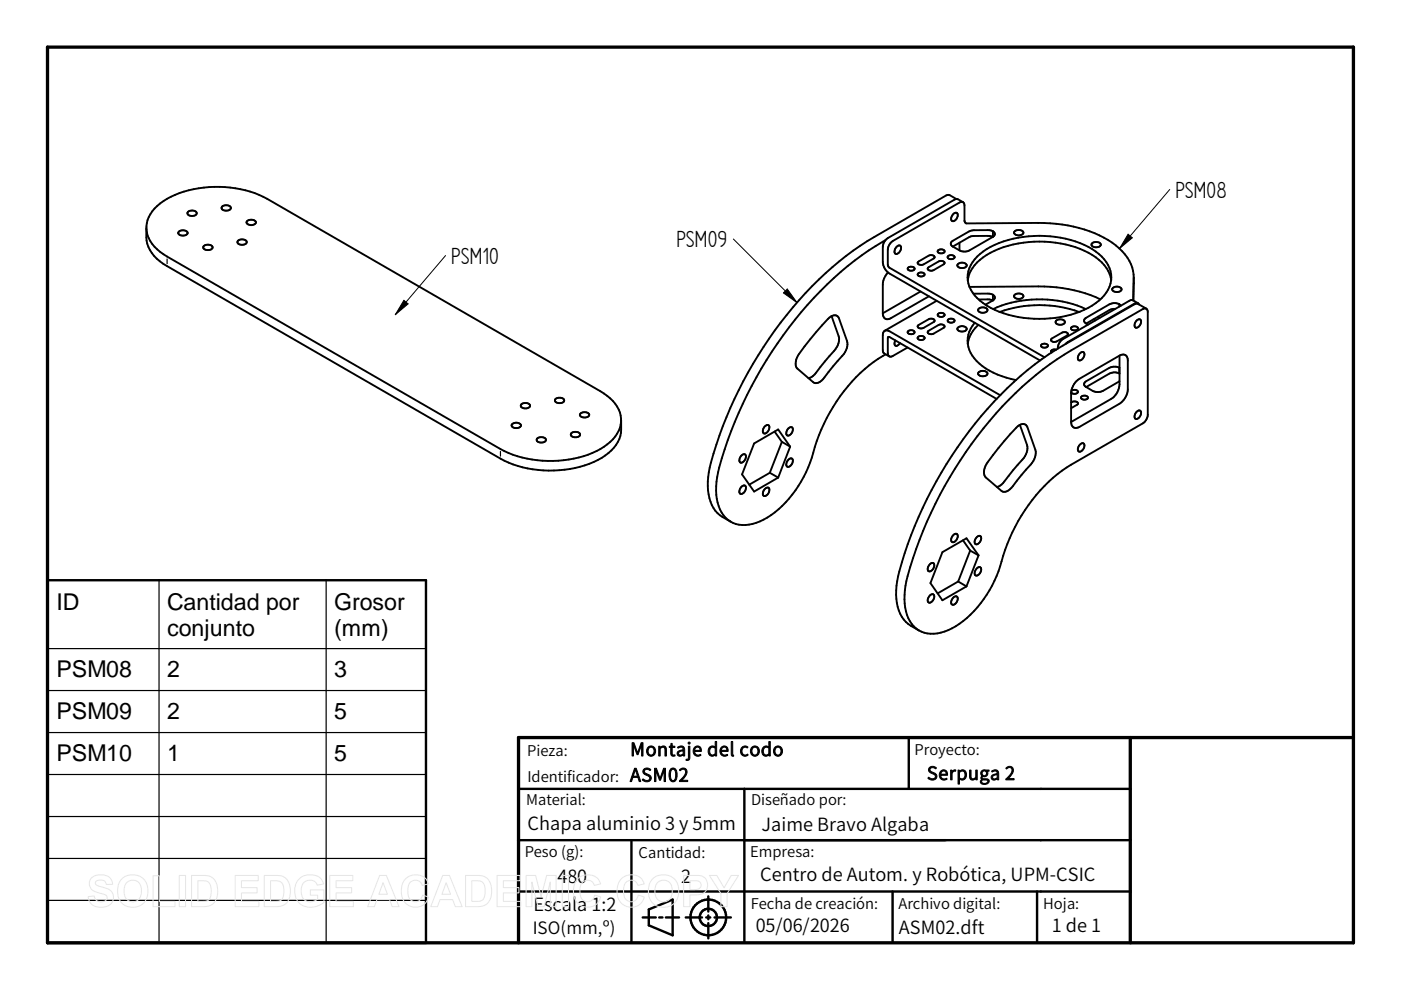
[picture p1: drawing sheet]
<svg xmlns="http://www.w3.org/2000/svg" width="297mm" height="210mm" viewBox="0 0 297 210" stroke-linecap="round" stroke-linejoin="round" font-family="sans-serif">
<path d="M10.1 10h276.9v189.9h-276.9zM239.6 156.4v43.5M287 156.4h-177.1v43.5" fill="none" stroke="#000" stroke-width=".7"/>
<g fill="none" stroke="#000" stroke-width=".51">
<path d="M10.1 123h80.2v76.9h-80.2zM192.7 156.4v10.9M109.9 167.3h129.7M109.9 178.1h129.7M133.9 178.1v21.8M157.8 167.3v32.6M109.9 189h129.7M136.3 194.5h2.7M137.6 192.8l5-2.1v7.6l-5-2.1zM139.8 194.5h.7M141.2 194.5h2.8M145.4 194.5h3.4"/>
<path d="M149.7 194.5h.9M150.2 190.1v3.2M150.2 194.1v.8M150.2 195.7v3.3M151.5 194.5h3.5M189.2 189v10.9M219.9 189v10.9"/>
<circle cx="150.2" cy="194.5" r="3.8"/>
<circle cx="150.2" cy="194.5" r="1.84"/>
</g>
<g fill="none" stroke="#000" stroke-width=".4">
<path d="M31 48.3a7.6 7.6 0 0 0 4.4 8.1l70.7 40.8a23.3 23.3 0 0 0 21.5-.1 7.6 7.6 0 0 0 4.1-8M32.8 44.2a18.2 18.2 0 0 1 12.7-4.6 22.5 22.5 0 0 1 11.1 2.5l70.7 40.9a7.4 7.4 0 0 1 4.4 6.4 7.6 7.6 0 0 1-4.4 5.8 23.5 23.5 0 0 1-21.2 0l-70.7-40.8a7.4 7.4 0 0 1-4.4-6.5 6.1 6.1 0 0 1 1.8-3.7zM37.9 49.1a1.26 1.26 0 0 1 1.9 .3 1.18 1.18 0 0 1-2 0zM39.9 44.9a1.25 1.25 0 0 1 1.8 .3 1.14 1.14 0 0 1-2 0zM43.2 52.1a1.26 1.26 0 0 1 1.9 .4 1.14 1.14 0 0 1-2 0zM47.1 43.8a1.25 1.25 0 0 1 1.9 .3 1.14 1.14 0 0 1-2 0zM50.5 51a1.25 1.25 0 0 1 1.8 .3 1.14 1.14 0 0 1-2 0zM52.4 46.8a1.26 1.26 0 0 1 1.9 .4 1.16 1.16 0 0 1-2 0zM187.7 50.9a73.3 73.3 0 0 0-25.2 25.4 82 82 0 0 0-10.4 24.8 10.1 10.1 0 0 0 1.7 8.6 5.9 5.9 0 0 0 6.5 1.1 20.4 20.4 0 0 0 10.6-10.7l.9-2a40.2 40.2 0 0 1 8.8-17.2 27.6 27.6 0 0 1 7.2-5.8M188.3 57.8l-.8 1.2-.3 .9v6.5M190.1 52.3a.53 .53 0 0 1 .8-.2 .53 .53 0 0 1 .1 .8 .91 .91 0 0 1-1.3 .8v-.7zM192.5 56.8a.95 .95 0 0 1 1.4 .2 .81 .81 0 0 1-.7 .4 .81 .81 0 0 1-.8-.5z"/>
<path d="M194.6 55.6l2.3-1.4a.71 .71 0 0 1 .8-.1 .71 .71 0 0 1 .4 .6l-2.3 1.3a.7 .7 0 0 1-.7 .2 .7 .7 0 0 1-.5-.6zM194.6 58a.93 .93 0 0 1 1.4 .2 .81 .81 0 0 1-.7 .4 .81 .81 0 0 1-.7-.5zM196.7 56.8l2.3-1.4a.71 .71 0 0 1 .8-.1 .71 .71 0 0 1 .4 .6l-2.3 1.4a.71 .71 0 0 1-.7 .1 .71 .71 0 0 1-.5-.6zM198.9 53.1a.9 .9 0 0 1 1.4 .2 .83 .83 0 0 1-.8 .4 .83 .83 0 0 1-.7-.5zM201 54.3a.93 .93 0 0 1 1.4 .2 .84 .84 0 0 1-.8 .5 .84 .84 0 0 1-.7-.6zM202 52.3l1.4 .8M202.1 45.4a.53 .53 0 0 1 .8-.2 .53 .53 0 0 1 .1 .7 .93 .93 0 0 1-1.3 .9v-.7zM202.8 42.2l-1.4-.8h-.8l-15.2 8.8a74.7 74.7 0 0 0-25.7 26.9 82.5 82.5 0 0 0-9.4 23 10.7 10.7 0 0 0 1.4 8.2 8.6 8.6 0 0 0 3.2 2.3M203.1 56a1.23 1.23 0 0 1 1.9 .3 1.16 1.16 0 0 1-2 0zM203.4 51.5v1.6M204.2 42.9l-1.3-.7-.5 .1-14.4 8.4-.4 .4-.4 .9v3.5a3 3 0 0 0 1.4 2.5l31.9 18.4M207.2 54.4a19.3 19.3 0 0 1 13.2-4.4 19.3 19.3 0 0 1 13.2 4.4 5.8 5.8 0 0 1 0 8.8 19.3 19.3 0 0 1-13.2 4.4 19.3 19.3 0 0 1-13.2-4.4 5.8 5.8 0 0 1 0-8.8z"/>
<path d="M210.5 50.2l-5.2 3-1 .1-.9-.2M210.5 50.2l-1-.2-3.7 .1-3.8 2.2M210.5 49l.4 .4v.3l-.4 .5M210.5 49l-1-.2-3.7 .1-4 2.3-.2 .6 .4 .5M210.5 49v1.2M215.2 49a1.26 1.26 0 0 1 1.8 .3 1.16 1.16 0 0 1-2 0zM231.6 51.6a1.26 1.26 0 0 1 1.8 .3 1.17 1.17 0 0 1-2 0zM235.6 59.4a8.3 8.3 0 0 0-4.8-5.8 23.7 23.7 0 0 0-21.6 .5 7.8 7.8 0 0 0-4 5.3M240.4 58.8l-.1 4.9M175.5 67.6a1.34 1.34 0 0 1 2.4-.1l1.7 4.8a3.4 3.4 0 0 1-1 3.1l-3.8 4.7a1.77 1.77 0 0 1-2.4 .9l-3.3-2.8a2.55 2.55 0 0 1 .3-3.2l2.4-3.1zM176.3 67l1.5 4.3a3.5 3.5 0 0 1-1 3.1l-4.1 5-.6 .5-.7 .3M187.6 70.1l.4-.1 .6 .2 23.5 13.6"/>
<path d="M187.6 70.1l-.4 .6v3.8l.3 .5 1 .6M189.8 72.2l-.1 .3a.55 .55 0 0 0 .1 .8 .55 .55 0 0 0 .8-.3l.2-.3M192.4 73.7l-3.1 1.8-.7 .1-.3-.5v-3.6h.3l22.7 13.1M192.6 70.2a.82 .82 0 0 1 1.3 .3 .9 .9 0 0 1-1.5-.1zM194.6 69l2.3-1.3a.7 .7 0 0 1 .8-.2 .7 .7 0 0 1 .4 .7l-2.3 1.3a.69 .69 0 0 1-.7 .2 .69 .69 0 0 1-.5-.7zM194.7 71.4a.85 .85 0 0 1 1.3 .3 .92 .92 0 0 1-1.5 0zM195.2 61.8l-8 4.6M196.7 70.3l2.3-1.4a.71 .71 0 0 1 .8-.2 .71 .71 0 0 1 .4 .7l-2.3 1.3a.71 .71 0 0 1-.7 .2 .71 .71 0 0 1-.5-.6zM197 62.8l-8.1 4.6a1.07 1.07 0 0 1-1.2 .2 1.07 1.07 0 0 1-.5-1.2M198.6 63.8l-11 6.3M198.9 66.5a.82 .82 0 0 1 1.4 .3 .89 .89 0 0 1-1.5 0zM201.1 67.7a.85 .85 0 0 1 1.3 .4 .9 .9 0 0 1-1.5-.1z"/>
<path d="M203.1 69.4a1.23 1.23 0 0 1 1.9 .3 1.16 1.16 0 0 1-2 0zM205.5 60.8l14.6-.1a30.5 30.5 0 0 1 13.2 2.8M206.4 62.3h3.1l1 .2M206.7 68.4a5.8 5.8 0 0 0 1 8.7 16.6 16.6 0 0 0 7.7 3.5M207.4 68.9a6.7 6.7 0 0 0-2.2 4M207.5 63.5h2.3l.7 .2M207.5 78.9a1.26 1.26 0 0 1 1.9 .3 1.16 1.16 0 0 1-2 0zM207.5 65.4a1.26 1.26 0 0 1 1.9 .3 1.16 1.16 0 0 1-2 0zM210.5 63.7l-1.6 .9M210.5 62.5v1.2M210.5 62.5l.4 .3v.4l-.4 .5M212 66.1a24.9 24.9 0 0 1 16.8 0"/>
<path d="M215.2 62.5a1.26 1.26 0 0 1 1.8 .3 1.16 1.16 0 0 1-2 0zM220.8 73a.85 .85 0 0 1 1.4 .4 .9 .9 0 0 1-1.5-.1zM222.9 71.9l2.3-1.4a.71 .71 0 0 1 .7-.1 .71 .71 0 0 1 .5 .6l-2.3 1.4a.7 .7 0 0 1-.8 .1 .7 .7 0 0 1-.4-.6zM223.9 74.1h-.5l-.4 .2-.2 .2 .1 .3M223.9 68a1.25 1.25 0 0 1 1.9 .3 1.14 1.14 0 0 1-2 0zM227.1 69.5a.9 .9 0 0 1 1.5 .2 .92 .92 0 0 1-1.5-.1zM229 74.9a.53 .53 0 0 1 .7-.2 .53 .53 0 0 1 .2 .7 .93 .93 0 0 1-1.3 .9v-.7zM230.2 65.5a24.4 24.4 0 0 0-19.6 0M230.3 68.6l.4 .2M231.9 67.7l.3 .2M232.8 67.2l.3 .2M236 61a1.26 1.26 0 0 1 1.8 .3 1.16 1.16 0 0 1-2 0z"/>
<path d="M236.4 65.5l-1.2 .2-4.9 2.9M237.3 79.2l-1.2-.2-.9 .2-4.9 2.9M237.3 78l-1.2-.3-.9 .3-4.9 2.8-.5 .6 .1 .3 .4 .4M237.3 79.2h.1M237.3 78h.1M237.3 78v1.2M237.3 64.5v.5M237.3 64.5l.4 .3M237.3 64.5l-1.2-.2-.9 .2-5.1 3a.62 .62 0 0 0-.2 .6 .62 .62 0 0 0 .4 .5M237.4 75.4a1.08 1.08 0 0 1 1.2-.1 1.08 1.08 0 0 1 .5 1.1v6.2a4 4 0 0 1-1.7 3l-8.5 4.9a1.09 1.09 0 0 1-1.3 .1 1.09 1.09 0 0 1-.5-1.1M237.4 75.4v6.1a3.9 3.9 0 0 1-1.8 3.1l-8.5 4.9M237.4 75.4l-8.5 4.9a3.8 3.8 0 0 0-1.8 3.1v6.1"/>
<path d="M240.3 63.7l.1-4.8a8.7 8.7 0 0 0-3.8-6.9 26.6 26.6 0 0 0-16.5-4.7l-15.3 .1-.3-.6v-3.5l-.4-.5h-.4l-14.6 8.5-.5 .5-.3 .9-.1 3.5 .4 .6 32.9 19M241 68a.53 .53 0 0 1 .7-.3 .53 .53 0 0 1 .2 .8 .88 .88 0 0 1-1.3 .8v-.6zM241.3 64.3l-1.3-.7-.5 .2-14.2 8.1a2.31 2.31 0 0 0-1 2M241.5 64.6a.59 .59 0 0 0-1-.2l-14.1 8.1-.5 .5M243.1 65.4l-1.8-1h-.5l-15.5 8.9a75.2 75.2 0 0 0-25.7 26.9 80.6 80.6 0 0 0-9.4 23 10 10 0 0 0 1.8 8.6l1.1 .9 1.8 1M108.6 89.9a1.23 1.23 0 0 1 1.9 .3 1.16 1.16 0 0 1-2 0zM110.6 85.7a1.25 1.25 0 0 1 1.8 .3 1.14 1.14 0 0 1-2 0zM113.9 92.9a1.25 1.25 0 0 1 1.9 .4 1.14 1.14 0 0 1-2 0zM117.8 84.6a1.25 1.25 0 0 1 1.8 .3 1.14 1.14 0 0 1-2 0zM121.2 91.8a1.25 1.25 0 0 1 1.8 .3 1.14 1.14 0 0 1-2 0zM123.1 87.7a1.28 1.28 0 0 1 1.8 .2 1.16 1.16 0 0 1-2 0zM157.2 96.6a.53 .53 0 0 1 .7-.3 .53 .53 0 0 1 .2 .8 .89 .89 0 0 1-1.3 .8v-.6z"/>
<path d="M162.2 90.4a.53 .53 0 0 1 .7-.3 .53 .53 0 0 1 .2 .8 .89 .89 0 0 1-1.3 .9v-.7zM164.2 91.5l1.6 2.2M165.8 93.7l-2.6 6.5M165.8 93.7l1.7 1M167.1 97.5a.53 .53 0 0 1 .8-.3 .53 .53 0 0 1 .2 .8 .89 .89 0 0 1-1.3 .8l-.1-.6zM167.1 90.8a.53 .53 0 0 1 .8-.2 .53 .53 0 0 1 .2 .8 .89 .89 0 0 1-1.3 .8l-.1-.7zM167.5 94.7l-2.5 6.6M167.5 94.7l-2.5-3.6-5.1 2.9-2.6 6.6 2.6 3.6 5.1-2.9M213.9 84.7a64.9 64.9 0 0 1 13.2-10.4l15.4-8.9a.62 .62 0 0 1 .8 .7v21.8l-.2 .9-.8 1-15.2 8.7a35.2 35.2 0 0 0-14.8 20.6 23.5 23.5 0 0 1-10.5 14.1 7 7 0 0 1-7.6 0 8.3 8.3 0 0 1-2.4-7.1l.1-.9a66.7 66.7 0 0 1 5.5-16.5 87.2 87.2 0 0 1 16.5-24zM215.5 90.7a1.34 1.34 0 0 1 2.3-.1l1.7 4.8a3.5 3.5 0 0 1-1 3.1l-3.8 4.6a1.81 1.81 0 0 1-2.4 1l-3.3-2.9a2.55 2.55 0 0 1 .4-3.1l2.3-3.1zM216.2 90.1l1.6 4.3a3.4 3.4 0 0 1-1 3.1l-4.1 4.9-.7 .6-.6 .3M227.1 85.3a.92 .92 0 0 1 1.5 .3l-1.5 1"/>
<path d="M227.1 82.9a.8 .8 0 0 1 1.4 .3l-.6 .3h-.5l-.3-.3M229 94.3a.52 .52 0 0 1 .7-.3 .52 .52 0 0 1 .2 .8 .9 .9 0 0 1-1.3 .8v-.6zM229.3 84.1a.9 .9 0 0 1 1.4 .2 .81 .81 0 0 1-.8 .5 .81 .81 0 0 1-.7-.6zM237.4 80.8l-3.6 2.1-.5 .2-1.3-.1-1.7-.9M241 87.3a.53 .53 0 0 1 .7-.2 .53 .53 0 0 1 .2 .7 .91 .91 0 0 1-1.3 .9v-.7zM157.2 103.2a.53 .53 0 0 1 .8-.2 .53 .53 0 0 1 .1 .7 .91 .91 0 0 1-1.3 .9v-.7zM161.8 105a.97 .97 0 0 0 1.3-1.1v-.2a.51 .51 0 0 0-.4-.4 .51 .51 0 0 0-.5 .4l-.4 .7v.6M163.2 100.2l1.8 1.1M163.2 100.2l-4.3 2.6M197.1 119.6a.53 .53 0 0 1 .8-.2 .53 .53 0 0 1 .2 .8 .93 .93 0 0 1-1.3 .8l-.1-.6zM202.1 113.5a.52 .52 0 0 1 .8-.3 .52 .52 0 0 1 .1 .8 .9 .9 0 0 1-1.3 .8v-.6zM204.2 114.6l1.5 2.1"/>
<path d="M205.7 116.7l-2.5 6.6M205.7 116.7l1.8 1.1M207.1 113.9a.52 .52 0 0 1 .7-.3 .52 .52 0 0 1 .2 .8 .9 .9 0 0 1-1.3 .9v-.7zM207.5 117.8l-2.6-3.7-5.1 3-2.5 6.5 2.5 3.7 5.1-3M207.5 117.8l-2.6 6.5M197.1 126.3a.53 .53 0 0 1 .8-.3 .53 .53 0 0 1 .2 .8 .9 .9 0 0 1-1.3 .8l-.1-.6zM202.1 126.7a.53 .53 0 0 1 .8-.2 .53 .53 0 0 1 .1 .7 .9 .9 0 0 1-1.3 .9v-.7zM203.2 123.3l1.7 1M203.2 123.3l-4.4 2.5M207.1 120.5a.53 .53 0 0 1 .7-.2 .53 .53 0 0 1 .2 .8 .93 .93 0 0 1-1.3 .8v-.7z"/>
</g>
<path d="M35.4 54.9v1M106.1 95.7v1M10.1 137.5h80.2M33.7 123v76.9M69.1 123v76.9M10.1 146.4h80.2M10.1 155.3h80.2M10.1 164.2h80.2M10.1 173.1h80.2M10.1 182h80.2M10.1 190.9h80.2" fill="none" stroke="#000" stroke-width=".25"/>
<path d="M94.5 54.2l-10.7 12.5M155.5 50.7l13.5 13.5M239.2 49.7l.9 .7-2.7 2.3zM248 40.2l-10.6 12.5M85.6 63.7l.9 .7-2.7 2.3zM166.1 62.1l.8-.8 2.1 2.9z" fill="none" stroke="#000" stroke-width=".21"/>
<path d="M239.2 49.7l.9 .7-2.7 2.3zM85.6 63.7l.9 .7-2.7 2.3zM166.9 61.3l2.1 2.9-2.9-2.1z" fill="#000"/>
<g fill="none" stroke="#e6e6e6" stroke-width=".21">
<path d="M19.4 186.2a3.1 3.1 0 0 1 4.1 .1l.4 1.2h-1.4a1.31 1.31 0 0 0-1-.9 1.31 1.31 0 0 0-1.3 .5l.2 .5 .8 .4a3.9 3.9 0 0 1 2.6 1.2 2.16 2.16 0 0 1-.2 2.4 2.16 2.16 0 0 1-2.2 .8 2.38 2.38 0 0 1-2.7-2.3l1.3-.1a1.43 1.43 0 0 0 1.2 1.2 1.43 1.43 0 0 0 1.5-.9 1.15 1.15 0 0 0-1.3-.9 2.45 2.45 0 0 1-2.5-2.1l.2-.7zM25.8 186.3a3.3 3.3 0 0 1 4.2-.3 3.3 3.3 0 0 1 1.3 3.9 3.2 3.2 0 0 1-3.9 2.4 3.2 3.2 0 0 1-2.5-3.8l.3-1.3zM26.8 187.2a1.86 1.86 0 0 1 2.2-.4 1.86 1.86 0 0 1 1 2.1 1.89 1.89 0 0 1-1.8 2.3 1.89 1.89 0 0 1-1.9-2.3l.1-.8zM32.4 185.7h1.4v5.4h3.3v1.1h-4.7zM38 185.6h1.3v6.6h-1.3zM40.6 185.6h2.4a2.83 2.83 0 0 1 3.2 3.4 2.82 2.82 0 0 1-3.1 3.2h-2.5zM41.9 186.7a2.78 2.78 0 0 1 2.5 .6 3.4 3.4 0 0 1-.3 3.6l-.6 .2h-1.6zM49.9 185.6h4.9v1.1h-3.6v1.5h3.3v1.1h-3.3v1.8h3.7v1.1h-5zM56 185.6h2.5a2.83 2.83 0 0 1 3.1 3.4 2.82 2.82 0 0 1-3.1 3.2h-2.5zM57.4 186.7a2.78 2.78 0 0 1 2.4 .6 3.4 3.4 0 0 1-.3 3.6l-.5 .2h-1.6zM63.3 186.5a3.4 3.4 0 0 1 5 .1l.3 .8-1.3 .3a1.81 1.81 0 0 0-2.3-1 1.81 1.81 0 0 0-1.1 2.1 2.06 2.06 0 0 0 1 2.2 2.06 2.06 0 0 0 2.4-.4v-.8h-1.5v-1.1h2.9v2.6a3.9 3.9 0 0 1-5.6-.3 4.1 4.1 0 0 1 .2-4.5zM69.9 185.6h4.9v1.1h-3.6v1.5h3.3v1.1h-3.3v1.8h3.7v1.1h-5z"/>
<path d="M80.5 185.6h1.4l2.7 6.6h-1.4l-.6-1.5h-2.7l-.5 1.5h-1.4zM81.2 187.2l.9 2.4h-1.8zM85.9 186.4a2.89 2.89 0 0 1 4.9 1l-1.3 .3a1.56 1.56 0 0 0-1.8-1 1.56 1.56 0 0 0-1.2 1.7 2.25 2.25 0 0 0 1.2 2.8 1.54 1.54 0 0 0 1.9-1.4l1.3 .4a2.96 2.96 0 0 1-3.5 2.1 2.96 2.96 0 0 1-2.3-3.3l.2-1.5zM93.9 185.6h1.4l2.7 6.6h-1.5l-.5-1.5h-2.7l-.6 1.5h-1.4zM94.6 187.2l.9 2.4h-1.8zM98.7 185.6h2.4a2.83 2.83 0 0 1 3.1 3.4 2.82 2.82 0 0 1-3 3.2h-2.5zM100 186.7a2.78 2.78 0 0 1 2.5 .6 3.4 3.4 0 0 1-.3 3.6l-.6 .2h-1.6zM105.4 185.6h4.9v1.1h-3.6v1.5h3.3v1.1h-3.3v1.8h3.7v1.1h-5zM111.5 185.6h2.1l1.1 4.5 1.2-4.5h2v6.6h-1.2v-5.2l-1.3 5.2h-1.3l-1.3-5.2v5.2h-1.3zM119.2 185.6h1.3v6.6h-1.3zM122.4 186.4a2.89 2.89 0 0 1 4.9 1l-1.3 .3a1.56 1.56 0 0 0-1.8-1 1.56 1.56 0 0 0-1.2 1.7 2.25 2.25 0 0 0 1.2 2.8 1.54 1.54 0 0 0 1.9-1.4l1.3 .4a2.96 2.96 0 0 1-3.5 2.1 2.96 2.96 0 0 1-2.3-3.3l.2-1.5zM131.7 186.4a2.89 2.89 0 0 1 4.9 1l-1.3 .3a1.56 1.56 0 0 0-1.9-1 1.56 1.56 0 0 0-1.2 1.7 2.25 2.25 0 0 0 1.3 2.8 1.54 1.54 0 0 0 1.8-1.4l1.3 .4a2.96 2.96 0 0 1-3.5 2.1 2.96 2.96 0 0 1-2.3-3.3l.2-1.5z"/>
<path d="M138.4 186.3a3.3 3.3 0 0 1 4.1-.3 3.3 3.3 0 0 1 1.3 3.9 3.2 3.2 0 0 1-3.9 2.4 3.2 3.2 0 0 1-2.4-3.8l.3-1.3zM139.4 187.2a1.86 1.86 0 0 1 2.2-.4 1.86 1.86 0 0 1 .9 2.1 1.89 1.89 0 0 1-1.8 2.3 1.89 1.89 0 0 1-1.8-2.3v-.8zM144.9 185.6h2.2a2.43 2.43 0 0 1 2.7 1 2.11 2.11 0 0 1-.1 2.3 2.11 2.11 0 0 1-2.1 .8h-1.3v2.5h-1.4zM146.3 186.7h.6a1.26 1.26 0 0 1 1.8 1 1.2 1.2 0 0 1-1.7 .9h-.7zM150.4 185.6h1.6l1.5 2.6 1.5-2.6h1.6l-2.4 3.8v2.8h-1.4v-2.8z"/>
</g>
<g font-size="5.6">
<text x="249.2" y="41.9">PSM08</text>
<text x="143.4" y="52.4">PSM09</text>
<text x="95.7" y="55.9">PSM10</text>
</g>
<g font-size="4.9">
<text x="12" y="129.3">ID</text>
<text x="35.4" y="129.3">Cantidad por</text>
<text x="70.9" y="129.3">Grosor</text>
<text x="35.4" y="134.7">conjunto</text>
<text x="70.9" y="134.7">(mm)</text>
<text x="12" y="143.6">PSM08</text>
<text x="35.4" y="143.6">2</text>
<text x="70.9" y="143.6">3</text>
<text x="12" y="152.5">PSM09</text>
<text x="35.4" y="152.5">2</text>
<text x="70.9" y="152.5">5</text>
<text x="12" y="161.4">PSM10</text>
<text x="35.4" y="161.4">1</text>
<text x="70.9" y="161.4">5</text>
</g>
<g font-size="3.9">
<text x="133.6" y="160.3">Montaje del codo</text>
<text x="133.6" y="165.7">ASM02</text>
<text x="196.5" y="165.4">Serpuga 2</text>
<text x="111.8" y="175.9">Chapa aluminio 3 y 5mm</text>
<text x="161.4" y="176.1">Jaime Bravo Algaba</text>
<text x="118.2" y="187.2">480</text>
<text x="144.4" y="187.2">2</text>
<text x="161.2" y="186.8">Centro de Autom. y Robótica, UPM-CSIC</text>
<text x="113.1" y="193.3">Escala 1:2</text>
<text x="160.2" y="197.7">05/06/2026</text>
<text x="190.6" y="198">ASM02.dft</text>
<text x="223" y="197.6">1 de 1</text>
</g>
<text font-size="3.6" x="112.9" y="197.9">ISO(mm,º)</text>
<g font-size="3.1">
<text x="111.8" y="160.2">Pieza:</text>
<text x="193.9" y="160.1">Proyecto:</text>
<text x="111.8" y="165.7">Identificador:</text>
<text x="111.6" y="170.8">Material:</text>
<text x="159.3" y="170.8">Diseñado por:</text>
<text x="111.2" y="181.7">Peso (g):</text>
<text x="135.4" y="182">Cantidad:</text>
<text x="159" y="181.8">Empresa:</text>
<text x="159.2" y="192.7">Fecha de creación:</text>
<text x="190.5" y="192.7">Archivo digital:</text>
<text x="221.2" y="192.7">Hoja:</text>
</g>
</svg>
